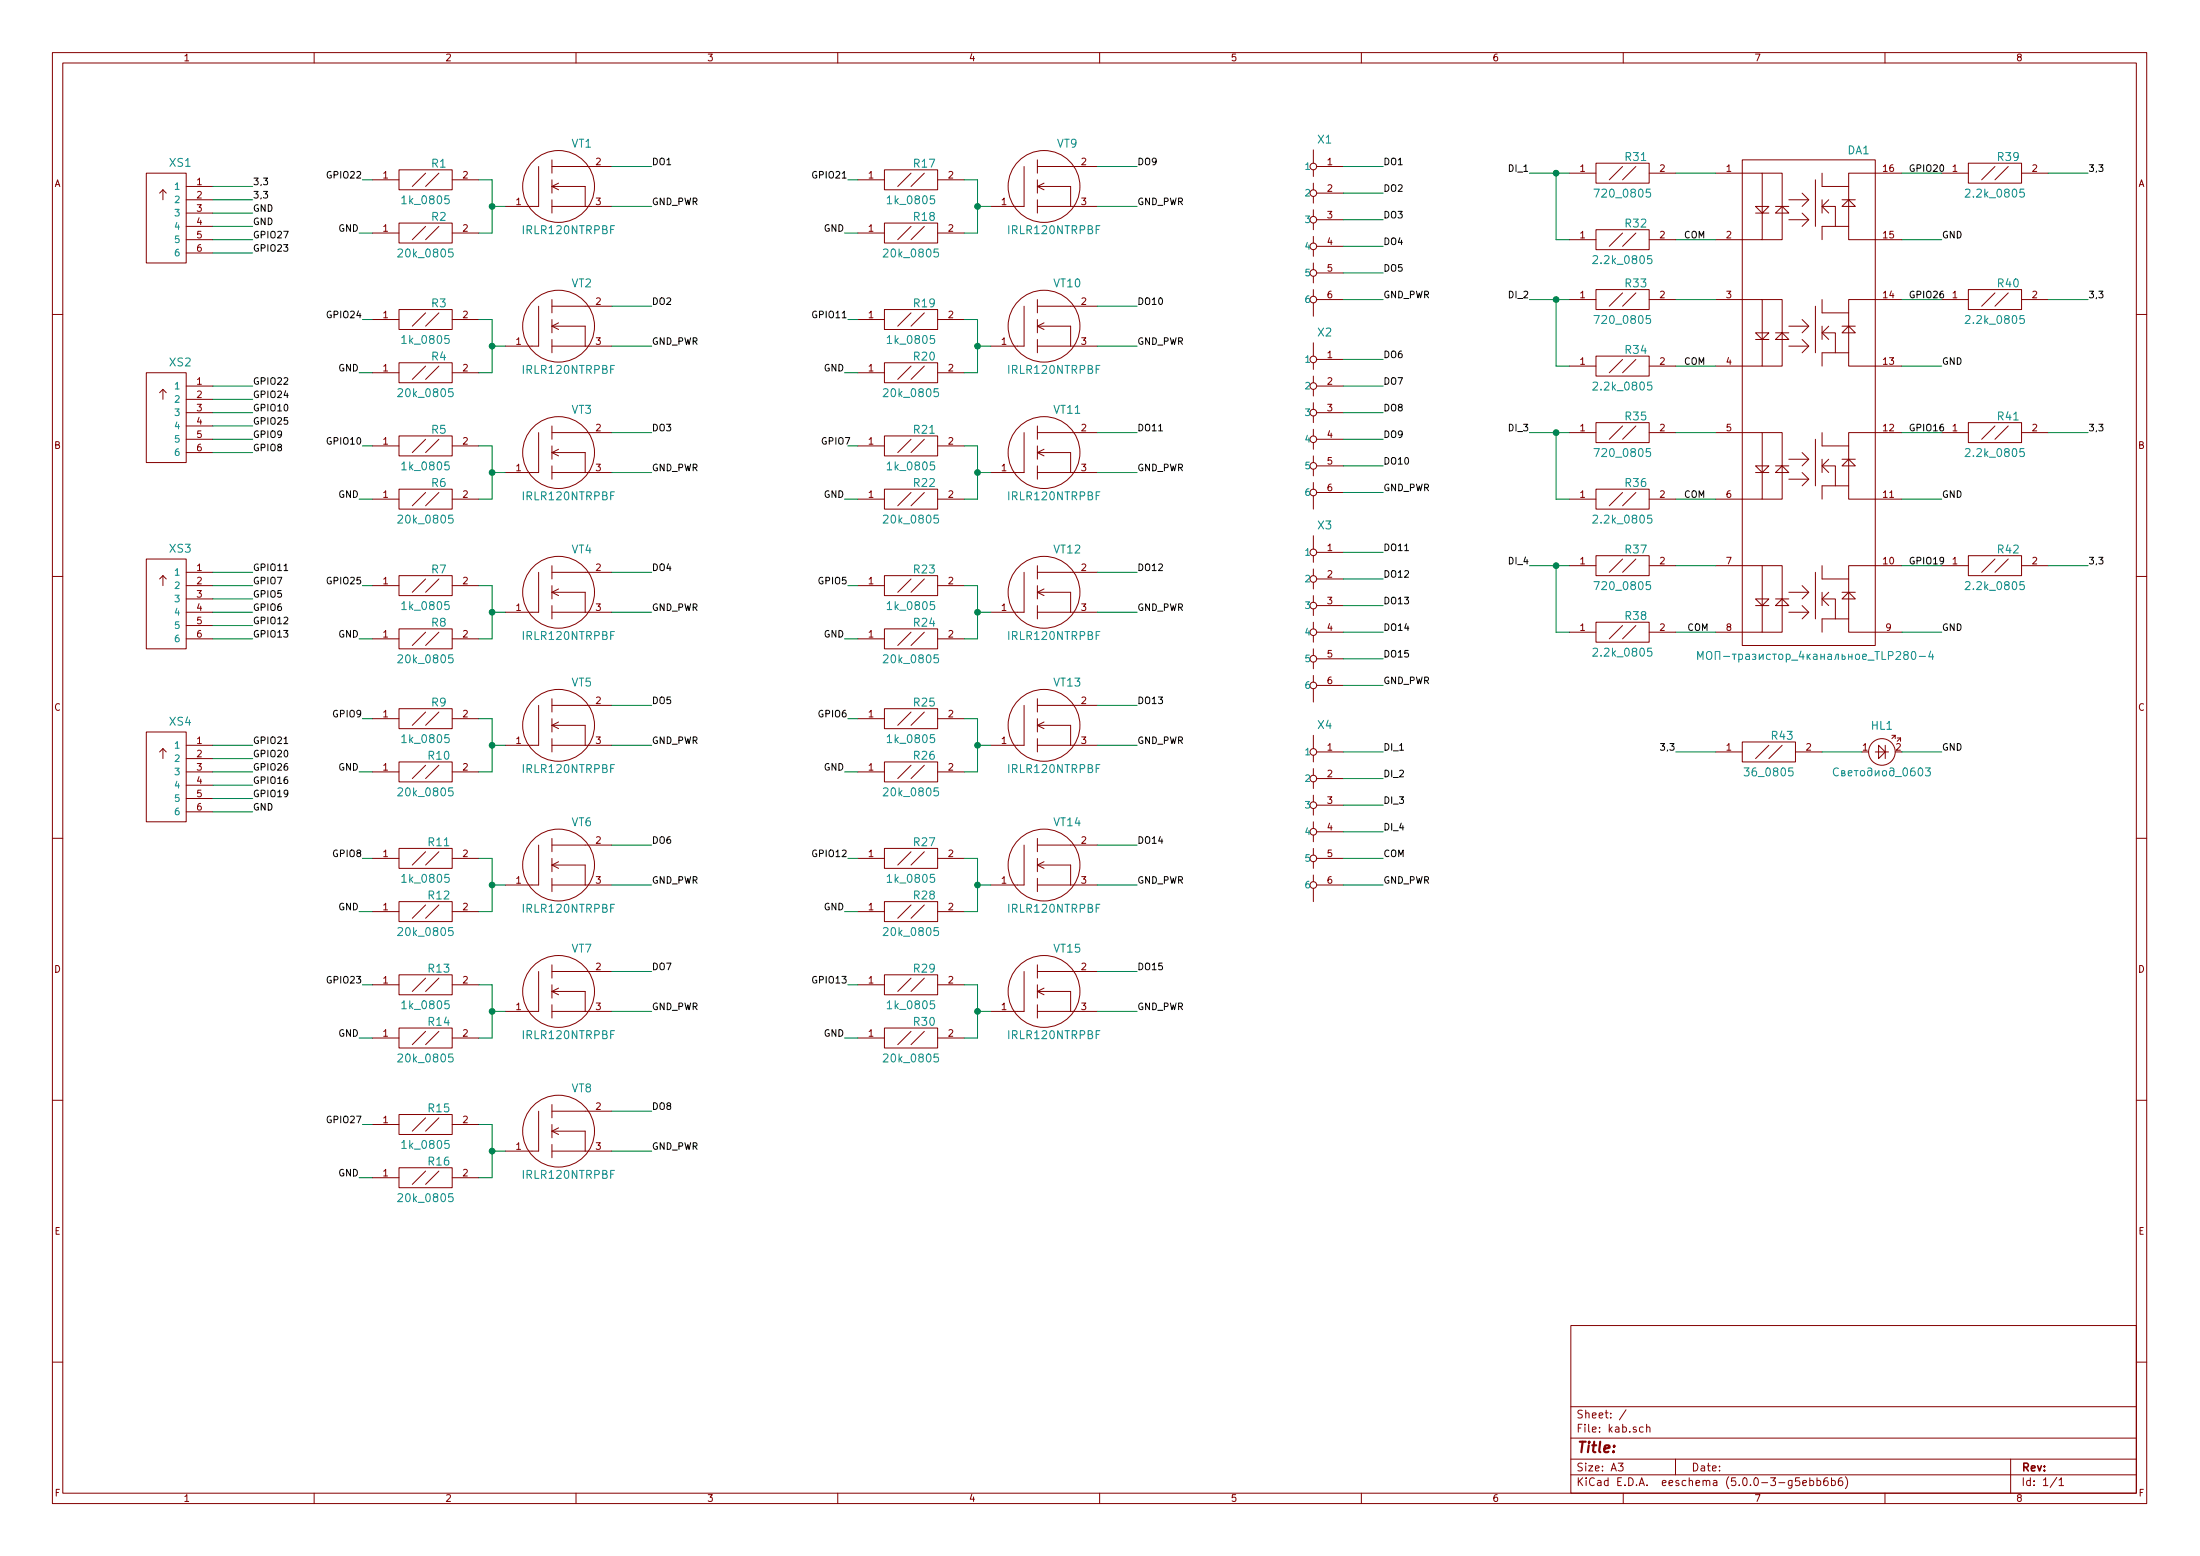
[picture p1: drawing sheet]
<svg xmlns="http://www.w3.org/2000/svg" width="420mm" height="297mm" viewBox="0 0 420 297" stroke-linecap="round" stroke-linejoin="round" font-family="sans-serif">
<g fill="none" stroke="#840000" stroke-width=".19">
<path d="M10 10h400v277h-400zM12 12h396v273.1h-396zM60 10v2M110 10v2M160 10v2M210 10v2M260 10v2M310 10v2M360 10v2M27.9 33.1h7.7v17.1h-7.7zM31.1 36.2l-.6 .7M31.1 36.2v1.9"/>
<path d="M31.1 36.2l.6 .7M35.6 35.6h5M35.6 38.1h5M71.1 34.3h5.1M76.2 32.4h10.2v3.8h-10.2zM81.3 33.1l-2.6 2.5M83.8 33.1l-2.5 2.5M86.4 34.3h5M102.9 31.8v7.6h-6.4M105.4 35.6h6.4v3.8M105.4 39.4h11.4M105.4 30.5v2.6"/>
<path d="M105.4 34.3v2.6M105.4 38.1v2.6M105.4 35.6l1.3 .6M105.4 31.8h11.4M106.7 35l-1.3 .6M163.8 34.3h5.1M168.9 32.4h10.2v3.8h-10.2zM174 33.1l-2.6 2.5M176.5 33.1l-2.5 2.5M179.1 34.3h5M195.6 31.8v7.6h-6.4M198.1 35.6h6.4v3.8"/>
<path d="M198.1 39.4h11.4M198.1 31.8h11.4M198.1 30.5v2.6M198.1 34.3v2.6M198.1 38.1v2.6M198.1 35.6l1.3 .6M199.4 35l-1.3 .6M250.8 28.6v2.6M250.8 32.4v1.3M250.8 35v1.2M250.8 37.5v1.3M251.5 31.8h5"/>
<path d="M251.5 36.9h5M299.7 33.1h5.1M304.8 31.2h10.2v3.8h-10.2zM309.9 31.8l-2.6 2.5M312.4 31.8l-2.5 2.5M315 33.1h5M327.7 33.1h8.8v12.7h-8.8M332.7 30.5h25.4v92.7h-25.4zM336.5 33.1h3.9v12.7h-3.9M339.1 39.4h1.3l-1.3 1.3h2.5l-1.2-1.3h1.2M341.6 38.1h3.8M344.2 36.9l1.2 1.2-1.2 1.3"/>
<path d="M346.7 34.3v8.9M348 39.4h2.5v3.8M348 33.1v2.5h5.1M348 38.1v2.6M349.2 38.1l-1.2 1.3 1.2 1.3M351.8 38.1h1.3l-1.3 1.3h2.5l-1.2-1.3h1.2M353.1 35.6v7.6M363.2 33.1h-10.1v2.5M370.8 33.1h5.1M375.9 31.2h10.2v3.8h-10.2zM381 31.8l-2.5 2.5M383.5 31.8l-2.5 2.5"/>
<path d="M386.1 33.1h5.1M35.6 40.7h5M35.6 43.2h5M35.6 45.8h5M35.6 48.3h5M71.1 44.5h5.1M76.2 42.6h10.2v3.8h-10.2zM76.2 59.1h10.2v3.8h-10.2zM81.3 59.7l-2.6 2.6M81.3 43.2l-2.6 2.6M83.8 43.2l-2.5 2.6M83.8 59.7l-2.5 2.6"/>
<path d="M86.4 44.5h5M102.9 58.5v7.6h-6.4M105.4 57.2v2.5M105.4 58.5h11.4M163.8 44.5h5.1M168.9 42.6h10.2v3.8h-10.2zM168.9 59.1h10.2v3.8h-10.2zM174 43.2l-2.6 2.6M174 59.7l-2.6 2.6M176.5 43.2l-2.5 2.6M176.5 59.7l-2.5 2.6M179.1 44.5h5"/>
<path d="M195.6 58.5v7.6h-6.4M198.1 58.5h11.4M198.1 57.2v2.5M250.8 40v1.3M250.8 42.6v1.3M250.8 45.1v1.3M250.8 47.7v1.2M250.8 50.2v1.3M250.8 52.7v1.3M250.8 55.3v1.3M250.8 57.8v2.6M251.5 41.9h5"/>
<path d="M251.5 57.2h5M251.5 47h5M251.5 52.1h5M299.7 45.8h5.1M299.7 57.2h5.1M304.8 55.3h10.2v3.8h-10.2zM304.8 43.9h10.2v3.8h-10.2zM309.9 55.9l-2.6 2.6M309.9 44.5l-2.6 2.5M312.4 55.9l-2.5 2.6M312.4 44.5l-2.5 2.5M315 45.8h5"/>
<path d="M315 57.2h5M327.7 57.2h8.8v12.7h-8.8M335.3 40.7h1.2l-1.2-1.3h2.5l-1.3 1.3h1.3M336.5 57.2h3.9v12.7h-3.9M341.6 41.9h3.8M344.2 40.7l1.2 1.2-1.2 1.3M346.7 58.5v8.8M348 57.2v2.5h5.1M353.1 43.2v2.6h10.1M353.1 43.2h-5.1v2.6M353.1 59.7v7.6M363.2 57.2h-10.1v2.5"/>
<path d="M370.8 57.2h5.1M375.9 55.3h10.2v3.8h-10.2zM381 55.9l-2.5 2.6M383.5 55.9l-2.5 2.6M386.1 57.2h5.1M10 60h2M27.9 71.2h7.7v17.1h-7.7zM31.1 74.3v1.9M31.1 74.3l-.6 .7M31.1 74.3l.6 .7M35.6 73.7h5M35.6 76.2h5"/>
<path d="M35.6 78.8h5M71.1 71.2h5.1M71.1 61h5.1M76.2 69.3h10.2v3.8h-10.2zM81.3 69.9l-2.6 2.5M83.8 69.9l-2.5 2.5M86.4 71.2h5M86.4 61h5M105.4 61v2.5M105.4 64.8v2.5M105.4 62.3h6.4v3.8M105.4 66.1h11.4"/>
<path d="M105.4 62.3l1.3 .6M106.7 61.6l-1.3 .7M163.8 71.2h5.1M163.8 61h5.1M168.9 69.3h10.2v3.8h-10.2zM174 69.9l-2.6 2.5M176.5 69.9l-2.5 2.5M179.1 71.2h5M179.1 61h5M198.1 66.1h11.4M198.1 62.3h6.4v3.8M198.1 61v2.5"/>
<path d="M198.1 64.8v2.5M198.1 62.3l1.3 .6M199.4 61.6l-1.3 .7M250.8 65.4v2.6M250.8 69.3v1.2M250.8 71.8v1.3M250.8 74.3v1.3M250.8 76.9v1.2M250.8 79.4v1.3M251.5 73.7h5M251.5 78.8h5M251.5 68.6h5"/>
<path d="M299.7 69.9h5.1M304.8 68h10.2v3.8h-10.2zM309.9 68.6l-2.6 2.6M312.4 68.6l-2.5 2.6M315 69.9h5M335.3 64.8h1.2l-1.2-1.3h2.5l-1.3 1.3h1.3M339.1 63.5h1.3l-1.3 1.3h2.5l-1.2-1.3h1.2M341.6 66.1h3.8M341.6 62.3h3.8M344.2 64.8l1.2 1.3-1.2 1.2M344.2 61l1.2 1.3-1.2 1.2M348 63.5h2.5v3.8"/>
<path d="M348 62.3v2.5M349.2 62.3l-1.2 1.2 1.2 1.3M351.8 62.3h1.3l-1.3 1.2h2.5l-1.2-1.2h1.2M353.1 67.3v2.6h10.1M353.1 67.3h-5.1v2.6M408 60h2M35.6 81.3h5M35.6 83.9h5M35.6 86.4h5M71.1 95.3h5.1M71.1 85.1h5.1M76.2 93.4h10.2v3.8h-10.2z"/>
<path d="M76.2 83.2h10.2v3.8h-10.2zM81.3 94l-2.6 2.6M81.3 83.9l-2.6 2.5M83.8 94l-2.5 2.6M83.8 83.9l-2.5 2.5M86.4 95.3h5M86.4 85.1h5M102.9 82.6v7.6h-6.4M105.4 86.4h6.4v3.8M105.4 81.3v2.6M105.4 85.1v2.6M105.4 88.9v2.6"/>
<path d="M105.4 90.2h11.4M105.4 86.4l1.3 .6M105.4 82.6h11.4M106.7 85.8l-1.3 .6M163.8 95.3h5.1M163.8 85.1h5.1M168.9 93.4h10.2v3.8h-10.2zM168.9 83.2h10.2v3.8h-10.2zM174 94l-2.6 2.6M174 83.9l-2.6 2.5M176.5 94l-2.5 2.6M176.5 83.9l-2.5 2.5"/>
<path d="M179.1 95.3h5M179.1 85.1h5M195.6 82.6v7.6h-6.4M198.1 86.4h6.4v3.8M198.1 90.2h11.4M198.1 82.6h11.4M198.1 81.3v2.6M198.1 85.1v2.6M198.1 88.9v2.6M198.1 86.4l1.3 .6M199.4 85.8l-1.3 .6M250.8 82v1.2"/>
<path d="M250.8 84.5v1.3M250.8 87v1.3M250.8 89.6v1.2M250.8 92.1v1.3M250.8 94.7v2.5M251.5 83.9h5M251.5 88.9h5M251.5 94h5M299.7 82.6h5.1M299.7 95.3h5.1M304.8 80.7h10.2v3.8h-10.2zM304.8 93.4h10.2v3.8h-10.2z"/>
<path d="M309.9 81.3l-2.6 2.6M309.9 94l-2.6 2.6M312.4 81.3l-2.5 2.6M312.4 94l-2.5 2.6M315 82.6h5M315 95.3h5M327.7 82.6h8.8v12.7h-8.8M335.3 90.2h1.2l-1.2-1.3h2.5l-1.3 1.3h1.3M336.5 82.6h3.9v12.7h-3.9M339.1 88.9h1.3l-1.3 1.3h2.5l-1.2-1.3h1.2M341.6 91.5h3.8M341.6 87.7h3.8"/>
<path d="M344.2 90.2l1.2 1.3-1.2 1.2M344.2 86.4l1.2 1.3-1.2 1.2M346.7 83.9v8.8M348 88.9h2.5v3.8M348 82.6v2.5h5.1M348 87.7v2.5M349.2 87.7l-1.2 1.2 1.2 1.3M351.8 87.7h1.3l-1.3 1.2h2.5l-1.2-1.2h1.2M353.1 92.7v2.6h10.1M353.1 92.7h-5.1v2.6M353.1 85.1v7.6M363.2 82.6h-10.1v2.5"/>
<path d="M370.8 82.6h5.1M375.9 80.7h10.2v3.8h-10.2zM381 81.3l-2.5 2.6M383.5 81.3l-2.5 2.6M386.1 82.6h5.1M10 110h2M27.9 106.7h7.7v17.2h-7.7zM31.1 109.9v1.9M31.1 109.9l-.6 .6M31.1 109.9l.6 .6M35.6 109.3h5M35.6 111.8h5"/>
<path d="M35.6 114.3h5M35.6 116.9h5M35.6 119.4h5M71.1 111.8h5.1M76.2 109.9h10.2v3.8h-10.2zM81.3 110.5l-2.6 2.6M83.8 110.5l-2.5 2.6M86.4 111.8h5M102.9 109.3v7.6h-6.4M105.4 109.3h11.4M105.4 116.9h11.4M105.4 108v2.5"/>
<path d="M105.4 111.8v2.5M105.4 115.6v2.5M105.4 113.1h6.4v3.8M105.4 113.1l1.3 .6M106.7 112.4l-1.3 .7M163.8 111.8h5.1M168.9 109.9h10.2v3.8h-10.2zM174 110.5l-2.6 2.6M176.5 110.5l-2.5 2.6M179.1 111.8h5M195.6 109.3v7.6h-6.4M198.1 109.3h11.4"/>
<path d="M198.1 116.9h11.4M198.1 113.1h6.4v3.8M198.1 108v2.5M198.1 111.8v2.5M198.1 115.6v2.5M198.1 113.1l1.3 .6M199.4 112.4l-1.3 .7M250.8 102.3v2.5M250.8 106.1v1.3M250.8 108.6v1.3M250.8 111.2v1.2M250.8 113.7v1.3"/>
<path d="M250.8 116.2v1.3M250.8 118.8v1.3M251.5 115.6h5M251.5 110.5h5M251.5 105.4h5M299.7 108h5.1M304.8 106.1h10.2v3.8h-10.2zM304.8 118.8h10.2v3.8h-10.2zM309.9 106.7l-2.6 2.6M309.9 119.4l-2.6 2.6M312.4 106.7l-2.5 2.6M312.4 119.4l-2.5 2.6"/>
<path d="M315 108h5M327.7 108h8.8v12.7h-8.8M335.3 115.6h1.2l-1.2-1.3h2.5l-1.3 1.3h1.3M336.5 108h3.9v12.7h-3.9M339.1 114.3h1.3l-1.3 1.3h2.5l-1.2-1.3h1.2M341.6 116.9h3.8M341.6 113.1h3.8M344.2 115.6l1.2 1.3-1.2 1.2M344.2 111.8l1.2 1.3-1.2 1.2M346.7 109.3v8.8M348 114.3h2.5v3.8M348 108v2.5h5.1"/>
<path d="M348 113.1v2.5M349.2 113.1l-1.2 1.2 1.2 1.3M351.8 113.1h1.3l-1.3 1.2h2.5l-1.2-1.2h1.2M353.1 118.1v2.6h10.1M353.1 118.1h-5.1v2.6M353.1 110.5v7.6M363.2 108h-10.1v2.5M370.8 108h5.1M375.9 106.1h10.2v3.8h-10.2zM381 106.7l-2.5 2.6M383.5 106.7l-2.5 2.6M386.1 108h5.1"/>
<path d="M408 110h2M27.9 139.7h7.7v17.2h-7.7zM35.6 122h5M71.1 122h5.1M71.1 137.2h5.1M76.2 120.1h10.2v3.8h-10.2zM76.2 135.3h10.2v3.8h-10.2zM81.3 120.7l-2.6 2.5M81.3 135.9l-2.6 2.6M83.8 120.7l-2.5 2.5M83.8 135.9l-2.5 2.6M86.4 122h5"/>
<path d="M86.4 137.2h5M102.9 134.7v7.6h-6.4M105.4 133.4v2.5M105.4 137.2v2.5M105.4 138.5h6.4v3.8M105.4 138.5l1.3 .6M105.4 134.7h11.4M106.7 137.8l-1.3 .7M163.8 122h5.1M163.8 137.2h5.1M168.9 120.1h10.2v3.8h-10.2zM168.9 135.3h10.2v3.8h-10.2z"/>
<path d="M174 120.7l-2.6 2.5M174 135.9l-2.6 2.6M176.5 120.7l-2.5 2.5M176.5 135.9l-2.5 2.6M179.1 122h5M179.1 137.2h5M195.6 134.7v7.6h-6.4M198.1 138.5h6.4v3.8M198.1 134.7h11.4M198.1 133.4v2.5M198.1 137.2v2.5M198.1 138.5l1.3 .6"/>
<path d="M199.4 137.8l-1.3 .7M250.8 121.3v1.3M250.8 123.9v1.2M250.8 126.4v1.3M250.8 128.9v1.3M250.8 131.5v2.5M251.5 120.7h5M251.5 125.8h5M251.5 130.8h5M299.7 120.7h5.1M315 120.7h5M31.1 142.9v1.9"/>
<path d="M31.1 142.9l-.6 .6M31.1 142.9l.6 .6M35.6 142.3h5M35.6 144.8h5M35.6 147.4h5M35.6 149.9h5M35.6 152.4h5M35.6 155h5M71.1 147.4h5.1M76.2 145.5h10.2v3.8h-10.2zM81.3 146.1l-2.6 2.5M83.8 146.1l-2.5 2.5"/>
<path d="M86.4 147.4h5M105.4 142.3h11.4M105.4 141v2.5M163.8 147.4h5.1M168.9 145.5h10.2v3.8h-10.2zM174 146.1l-2.6 2.5M176.5 146.1l-2.5 2.5M179.1 147.4h5M198.1 142.3h11.4M198.1 141v2.5M250.8 140.4v2.5M250.8 144.2v1.3"/>
<path d="M250.8 146.7v1.3M250.8 149.3v1.2M250.8 151.8v1.3M250.8 154.3v1.3M250.8 156.9v1.3M250.8 159.4v1.3M251.5 143.5h5M251.5 148.6h5M251.5 153.7h5M251.5 158.8h5M327.7 143.5h5M332.7 141.6h10.2v3.9h-10.2z"/>
<path d="M337.8 142.3l-2.5 2.5M340.4 142.3l-2.6 2.5M342.9 143.5h5.1M358.1 143.5h2.6M358.8 142.3l1.2 1.2-1.2 1.3zM360 142.3v2.5M361.3 141l.6-.6v.6M361.3 140.4h.6M362.3 140.9h.7M363 140.9l-.7 .6M363 140.9v.6M10 160h2"/>
<path d="M71.1 174h5.1M71.1 163.9h5.1M76.2 172.1h10.2v3.8h-10.2zM76.2 162h10.2v3.8h-10.2zM81.3 172.8l-2.6 2.5M81.3 162.6l-2.6 2.5M83.8 172.8l-2.5 2.5M83.8 162.6l-2.5 2.5M86.4 174h5M86.4 163.9h5M102.9 161.3v7.6h-6.4M105.4 160.1v2.5"/>
<path d="M105.4 163.9v2.5M105.4 167.7v2.5M105.4 165.1h6.4v3.8M105.4 168.9h11.4M105.4 165.1l1.3 .7M105.4 161.3h11.4M106.7 164.5l-1.3 .6M163.8 174h5.1M163.8 163.9h5.1M168.9 172.1h10.2v3.8h-10.2zM168.9 162h10.2v3.8h-10.2zM174 172.8l-2.6 2.5"/>
<path d="M174 162.6l-2.6 2.5M176.5 172.8l-2.5 2.5M176.5 162.6l-2.5 2.5M179.1 174h5M179.1 163.9h5M195.6 161.3v7.6h-6.4M198.1 168.9h11.4M198.1 165.1h6.4v3.8M198.1 161.3h11.4M198.1 160.1v2.5M198.1 163.9v2.5M198.1 167.7v2.5"/>
<path d="M198.1 165.1l1.3 .7M199.4 164.5l-1.3 .6M250.8 162v1.2M250.8 164.5v1.3M250.8 167v1.3M250.8 169.6v2.5M251.5 168.9h5M251.5 163.9h5M408 160h2M71.1 198.2h5.1M71.1 188h5.1M76.2 196.3h10.2v3.8h-10.2z"/>
<path d="M76.2 186.1h10.2v3.8h-10.2zM81.3 196.9l-2.6 2.5M81.3 186.7l-2.6 2.6M83.8 196.9l-2.5 2.5M83.8 186.7l-2.5 2.6M86.4 198.2h5M86.4 188h5M102.9 185.5v7.6h-6.4M105.4 184.2v2.5M105.4 188v2.5M105.4 191.8v2.5M105.4 189.3h6.4v3.8"/>
<path d="M105.4 193.1h11.4M105.4 189.3l1.3 .6M105.4 185.5h11.4M106.7 188.6l-1.3 .7M163.8 198.2h5.1M163.8 188h5.1M168.9 196.3h10.2v3.8h-10.2zM168.9 186.1h10.2v3.8h-10.2zM174 196.9l-2.6 2.5M174 186.7l-2.6 2.6M176.5 196.9l-2.5 2.5M176.5 186.7l-2.5 2.6"/>
<path d="M179.1 198.2h5M179.1 188h5M195.6 185.5v7.6h-6.4M198.1 193.1h11.4M198.1 189.3h6.4v3.8M198.1 185.5h11.4M198.1 184.2v2.5M198.1 188v2.5M198.1 191.8v2.5M198.1 189.3l1.3 .6M199.4 188.6l-1.3 .7M10 210h2"/>
<path d="M71.1 214.7h5.1M76.2 212.8h10.2v3.8h-10.2zM81.3 213.4l-2.6 2.5M83.8 213.4l-2.5 2.5M86.4 214.7h5M102.9 212.1v7.6h-6.4M105.4 210.9v2.5M105.4 214.7v2.5M105.4 218.5v2.5M105.4 215.9h6.4v3.8M105.4 219.7h11.4M105.4 215.9l1.3 .7"/>
<path d="M105.4 212.1h11.4M106.7 215.3l-1.3 .6M408 210h2M71.1 224.8h5.1M76.2 222.9h10.2v3.8h-10.2zM81.3 223.6l-2.6 2.5M83.8 223.6l-2.5 2.5M86.4 224.8h5M300 253h108v32.1h-108zM10 260h2M300 278.5h108M300 274.5h108"/>
<path d="M300 268.5h108M309 279.3h1l-.5 .6 .4 .1v.7l-.2 .1-.7-.1M310.5 269.1l-1.2 2M313.8 272.5l-.4-.1-.3 .3 .1 .6 .2 .1 .4-.1M314.5 272.5l.2-.1 .3 .1 .1 .9M314.5 271.9v1.5M320 278.5v3M384 278.5v6.6M408 260h2M60 285.1v1.9M110 285.1v1.9M160 285.1v1.9"/>
<path d="M210 285.1v1.9M260 285.1v1.9M300 281.5h108M310 285.1v1.9M343.7 282.1h-.7l-.1 .7 .2-.1h.5l.1 .3v.5l-.3 .1-.5-.1M344.3 283.1l.7-.1-.1-.3-.4-.1-.2 .2 .1 .7h.5M345.6 282.7l.5-.1 .3 .3-.1 .6-.2 .1-.5-.1M345.6 282.1v1.5M347 282.7l.4-.1 .3 .3-.1 .6-.2 .1-.4-.1M347 282.1v1.5M349 282.1l-.4 .1a.96 .96 0 0 0 0 1.4l.5-.1v-.5l-.2-.3h-.5l-.1 .3M349.8 282.7l.4-.1 .3 .3-.1 .6-.2 .1-.4-.1"/>
<path d="M349.8 282.1v1.5M351.8 282.1a.59 .59 0 0 0-.7 .6l.1 .8 .2 .1 .5-.1v-.5l-.1-.3h-.4l-.3 .3M352.4 281.9a1.71 1.71 0 0 1 0 2.3M360 285.1v1.9M392.8 282l-1.3 2M393.2 282.5l.5-.4v1.5M393.2 283.6h.9"/>
<circle cx="106.7" cy="35.6" r="6.9"/>
<circle cx="199.4" cy="35.6" r="6.9"/>
<circle cx="250.8" cy="31.8" r=".63"/>
<circle cx="250.8" cy="36.9" r=".63"/>
<circle cx="250.8" cy="57.2" r=".63"/>
<circle cx="250.8" cy="47" r=".63"/>
<circle cx="250.8" cy="52.1" r=".63"/>
<circle cx="250.8" cy="41.9" r=".63"/>
<circle cx="106.7" cy="62.3" r="6.9"/>
<circle cx="199.4" cy="62.3" r="6.9"/>
<circle cx="250.8" cy="68.6" r=".63"/>
<circle cx="250.8" cy="78.8" r=".63"/>
<circle cx="250.8" cy="73.7" r=".63"/>
<circle cx="106.7" cy="86.4" r="6.9"/>
<circle cx="199.4" cy="86.4" r="6.9"/>
<circle cx="250.8" cy="88.9" r=".63"/>
<circle cx="250.8" cy="83.9" r=".63"/>
<circle cx="250.8" cy="94" r=".63"/>
<circle cx="106.7" cy="113.1" r="6.9"/>
<circle cx="199.4" cy="113.1" r="6.9"/>
<circle cx="250.8" cy="110.5" r=".63"/>
<circle cx="250.8" cy="115.6" r=".63"/>
<circle cx="250.8" cy="105.4" r=".63"/>
<circle cx="106.7" cy="138.5" r="6.9"/>
<circle cx="199.4" cy="138.5" r="6.9"/>
<circle cx="250.8" cy="130.8" r=".63"/>
<circle cx="250.8" cy="120.7" r=".63"/>
<circle cx="250.8" cy="125.8" r=".63"/>
<circle cx="250.8" cy="148.6" r=".63"/>
<circle cx="250.8" cy="158.8" r=".63"/>
<circle cx="250.8" cy="153.7" r=".63"/>
<circle cx="250.8" cy="143.5" r=".63"/>
<circle cx="359.4" cy="143.5" r="2.54"/>
<circle cx="106.7" cy="165.1" r="6.9"/>
<circle cx="199.4" cy="165.1" r="6.9"/>
<circle cx="250.8" cy="163.9" r=".63"/>
<circle cx="250.8" cy="168.9" r=".63"/>
<circle cx="106.7" cy="189.3" r="6.9"/>
<circle cx="199.4" cy="189.3" r="6.9"/>
<circle cx="106.7" cy="215.9" r="6.9"/>
</g>
<g fill="none" stroke="#008400" stroke-width=".19">
<path d="M40.6 35.6h7.7M40.6 38.1h7.7M69.2 34.3h1.9M91.4 34.3h2.6v10.2h-2.6M94 39.4h2.5M116.8 39.4h7.7M116.8 31.8h7.7M161.9 34.3h1.9M184.1 34.3h2.6v10.2h-2.6M186.7 39.4h2.5M209.5 39.4h7.7M209.5 31.8h7.7"/>
<path d="M256.5 31.8h7.7M256.5 36.9h7.7M292.1 33.1h7.6M297.2 33.1v12.7h2.5M320 33.1h7.7M363.2 33.1h7.6M391.2 33.1h7.6M40.6 40.7h7.7M40.6 43.2h7.7M40.6 45.8h7.7M40.6 48.3h7.7M68.6 44.5h2.5"/>
<path d="M116.8 58.5h7.7M161.3 44.5h2.5M209.5 58.5h7.7M256.5 57.2h7.7M256.5 41.9h7.7M256.5 47h7.7M256.5 52.1h7.7M292.1 57.2h7.6M297.2 57.2v12.7h2.5M320 45.8h7.7M320 57.2h7.7M363.2 45.8h7.6"/>
<path d="M363.2 57.2h7.6M391.2 57.2h7.6M40.6 73.7h7.7M40.6 76.2h7.7M40.6 78.8h7.7M68.6 71.2h2.5M69.2 61h1.9M91.4 61h2.6v10.2h-2.6M94 66.1h2.5M116.8 66.1h7.7M161.3 71.2h2.5M161.9 61h1.9"/>
<path d="M184.1 61h2.6v10.2h-2.6M186.7 66.1h2.5M209.5 66.1h7.7M256.5 73.7h7.7M256.5 78.8h7.7M256.5 68.6h7.7M320 69.9h7.7M363.2 69.9h7.6M40.6 81.3h7.7M40.6 83.9h7.7M40.6 86.4h7.7M68.6 95.3h2.5"/>
<path d="M69.2 85.1h1.9M91.4 85.1h2.6v10.2h-2.6M94 90.2h2.5M116.8 90.2h7.7M116.8 82.6h7.7M161.3 95.3h2.5M161.9 85.1h1.9M184.1 85.1h2.6v10.2h-2.6M186.7 90.2h2.5M209.5 90.2h7.7M209.5 82.6h7.7M256.5 83.9h7.7"/>
<path d="M256.5 94h7.7M256.5 88.9h7.7M292.1 82.6h7.6M297.2 82.6v12.7h2.5M320 95.3h7.7M320 82.6h7.7M363.2 95.3h7.6M363.2 82.6h7.6M391.2 82.6h7.6M40.6 109.3h7.7M40.6 111.8h7.7M40.6 114.3h7.7"/>
<path d="M40.6 116.9h7.7M40.6 119.4h7.7M69.2 111.8h1.9M91.4 111.8h2.6v10.2h-2.6M94 116.9h2.5M116.8 109.3h7.7M116.8 116.9h7.7M161.9 111.8h1.9M184.1 111.8h2.6v10.2h-2.6M186.7 116.9h2.5M209.5 109.3h7.7M209.5 116.9h7.7"/>
<path d="M256.5 105.4h7.7M256.5 110.5h7.7M256.5 115.6h7.7M292.1 108h7.6M297.2 108v12.7h2.5M320 108h7.7M363.2 108h7.6M391.2 108h7.6M40.6 122h7.7M68.6 122h2.5M69.2 137.2h1.9M91.4 137.2h2.6v10.2h-2.6"/>
<path d="M116.8 134.7h7.7M161.3 122h2.5M161.9 137.2h1.9M184.1 137.2h2.6v10.2h-2.6M209.5 134.7h7.7M256.5 130.8h7.7M256.5 120.7h7.7M256.5 125.8h7.7M320 120.7h7.7M363.2 120.7h7.6M40.6 142.3h7.7M40.6 144.8h7.7"/>
<path d="M40.6 147.4h7.7M40.6 149.9h7.7M40.6 152.4h7.7M40.6 155h7.7M68.6 147.4h2.5M94 142.3h2.5M116.8 142.3h7.7M161.3 147.4h2.5M186.7 142.3h2.5M209.5 142.3h7.7M256.5 143.5h7.7M256.5 148.6h7.7"/>
<path d="M256.5 153.7h7.7M256.5 158.8h7.7M320 143.5h7.7M348 143.5h7.6M363.2 143.5h7.6M68.6 174h2.5M69.2 163.9h1.9M91.4 163.9h2.6v10.1h-2.6M94 168.9h2.5M116.8 168.9h7.7M116.8 161.3h7.7M161.3 174h2.5"/>
<path d="M161.9 163.9h1.9M184.1 163.9h2.6v10.1h-2.6M186.7 168.9h2.5M209.5 168.9h7.7M209.5 161.3h7.7M256.5 168.9h7.7M256.5 163.9h7.7M68.6 198.2h2.5M69.2 188h1.9M91.4 188h2.6v10.2h-2.6M94 193.1h2.5M116.8 193.1h7.7"/>
<path d="M116.8 185.5h7.7M161.3 198.2h2.5M161.9 188h1.9M184.1 188h2.6v10.2h-2.6M186.7 193.1h2.5M209.5 193.1h7.7M209.5 185.5h7.7M69.2 214.7h1.9M91.4 214.7h2.6v10.1h-2.6M94 219.7h2.5M116.8 219.7h7.7M116.8 212.1h7.7"/>
<path d="M68.6 224.8h2.5"/>
</g>
<path d="M54.3 108.9h.7M54.3 141.9h.7" fill="none" stroke="#000" stroke-width=".19"/>
<g fill="none" stroke="#008484" stroke-width=".19">
<path d="M304.4 36.1h1l-.6 1.5M375.4 36.2l.5-.1 .3 .1v.3l-.9 1.1h.9M386.5 36.1h-.7l-.1 .7 .3-.1h.5l.1 .3-.1 .5-.2 .1h-.3l-.3-.1M86.5 47.5h-.8l-.1 .7 .3-.1 .5 .1 .1 .2v.5l-.3 .2-.6-.2M179.2 47.5h-.8v.7l.2-.1 .5 .1 .1 .2v.5l-.3 .2-.5-.2M304.2 48.9l.6-.1 .3 .1v.3l-.9 1.1h.9M315.4 48.8h-.7l-.1 .7 .2-.1h.5l.2 .3-.1 .5-.2 .1h-.4l-.2-.1M86.5 74.2h-.8l-.1 .7 .3-.1h.5l.1 .3v.5l-.3 .1-.6-.1M179.2 74.2h-.8v.7l.2-.1h.5l.1 .3v.5l-.3 .1-.5-.1M304.2 73.1l.6-.2 .3 .2v.3l-.9 1.1h.9M304.4 60.2h1l-.6 1.6M315.4 72.9h-.7l-.1 .7 .2-.1 .5 .1 .2 .2-.1 .5-.2 .2h-.4l-.2-.2"/>
<path d="M375.4 60.4l.5-.2 .3 .2v.3l-.9 1.1h.9M386.5 60.2h-.7l-.1 .7 .3-.1 .5 .1 .1 .2-.1 .5-.2 .2h-.3l-.3-.2M86.5 98.3h-.8l-.1 .7 .3-.1 .5 .1 .1 .2v.5l-.3 .2-.6-.2M179.2 98.3h-.8v.7l.2-.1 .5 .1 .1 .2v.5l-.3 .2-.5-.2M304.2 98.5l.6-.2 .3 .2v.3l-.9 1.1h.9M304.4 85.6h1l-.6 1.6M315.4 98.3h-.7l-.1 .7 .2-.1 .5 .1 .2 .2-.1 .5-.2 .2h-.4l-.2-.2M375.4 85.8l.5-.2 .3 .2v.3l-.9 1.1h.9M386.5 85.6h-.7l-.1 .7 .3-.1 .5 .1 .1 .2-.1 .5-.2 .2h-.3l-.3-.2M304.4 111h1l-.6 1.6M375.4 111.2l.5-.2 .3 .2v.3l-.9 1.1h.9M386.5 111h-.7l-.1 .7 .3-.1 .5 .1 .1 .2-.1 .5-.2 .2h-.3l-.3-.2"/>
<path d="M86.5 125h-.8l-.1 .7 .3-.1h.5l.1 .3v.5l-.3 .1-.6-.1M179.2 125h-.8v.7l.2-.1h.5l.1 .3v.5l-.3 .1-.5-.1M304.2 123.9l.6-.2 .3 .2v.3l-.9 1.1h.9M315.4 123.7h-.7l-.1 .7 .2-.1 .5 .1 .2 .2-.1 .5-.2 .2h-.4l-.2-.2M324.2 125.9v-1.5l.5 1.1 .5-1.1v1.5M326 124.6l.3-.2a.53 .53 0 0 1 .6 .5v.5a.51 .51 0 0 1-.8 .4 1.14 1.14 0 0 1-.1-1.2zM327.6 125.9v-1.5h.8v1.5M329.2 125.3h1.1M330.8 124.9h.8M331.2 124.9v1M332.1 125l.4-.1 .3 .3-.1 .6h-.6M332.1 124.9v1.5"/>
<path d="M333.5 125h.5l.1 .9M334.1 125.2l-.5 .1a.3 .3 0 0 0-.2 .3 .3 .3 0 0 0 .2 .3l.5-.1M334.7 125l.4-.1 .2 .2-.2 .3 .2 .2v.2h-.6M335 125.4h.1M336 124.9v1l.7-1v1M338.1 125l-.4-.1-.3 .3v.4l.1 .2h.6M338.5 124.9h.8M338.9 124.9v1M354.4 125l.2-.1 .5 .1v.6l-.1 .2-.4 .1-.2-.2zM355.7 125.4l.8-.2-.1-.2-.4-.1-.3 .2 .1 .7h.6M356.7 126h1.2M358.1 124.4h.8"/>
<path d="M358.5 124.4v1.5M359.4 124.4v1.5h.7M360.7 125.2l.7-.1 .1-.2v-.4l-.8-.1v1.5M362.1 124.5l.6-.1 .2 .1 .1 .3-.9 1.1h.9M363.9 125l-.3-.3 .1-.3h.5l.2 .1v.4l-.7 .2-.1 .2v.3l.3 .3h.3l.2-.3v-.3l-.2-.3M365.2 124.5l.2-.1a.83 .83 0 0 1 .6 .6 .83 .83 0 0 1-.3 .8l-.2 .1a.84 .84 0 0 1-.3-1.4zM366.5 125.3h1.2M368.7 124.3l-.3 1.1h.9M369.1 124.9v1M86.5 150.4h-.8l-.1 .7 .3-.1h.5l.1 .3v.5l-.3 .1-.6-.1M179.2 150.4h-.8v.7l.2-.1h.5l.1 .3v.5l-.3 .1-.5-.1M351.1 146.7a.73 .73 0 0 0-1 .5 .73 .73 0 0 0 .7 .9l.3-.1"/>
<path d="M351.7 147.6l.5-.1v-.3l-.5-.1v1h.5l.2-.3-.3-.2M353 147.6l.7-.1-.1-.3-.4-.1-.2 .2 .1 .7h.5M354.1 147.1h.8M354.5 147.1v1M355.4 147.2l.2-.1 .4 .1 .1 .6-.1 .2-.4 .1-.2-.1zM362 148.2h1.1M363.6 146.7l.3-.1a.97 .97 0 0 1 0 1.5 .84 .84 0 0 1-.3-1.4zM365.6 146.6l-.4 .1a.98 .98 0 0 0 0 1.4l.5-.1 .1-.5-.3-.3h-.5l-.1 .3M366.5 146.7l.2-.1a.81 .81 0 0 1 .5 .8 .81 .81 0 0 1-.5 .7l-.2-.1-.2-.5zM367.7 146.6h1l-.6 .6 .5 .1v.7l-.2 .1h-.5l-.2-.1M86.5 177.1h-.8l-.1 .7 .3-.1h.5l.1 .2v.5l-.3 .2-.6-.2M179.2 177.1h-.8v.7l.2-.1h.5l.1 .2v.5l-.3 .2-.5-.2"/>
<path d="M86.5 201.2h-.8l-.1 .7 .3-.1h.5l.1 .3v.5l-.3 .1-.6-.1M179.2 201.2h-.8v.7l.2-.1h.5l.1 .3v.5l-.3 .1-.5-.1M86.5 227.9h-.8l-.1 .7 .3-.1h.5l.1 .2v.5l-.3 .2-.6-.2"/>
</g>
<g fill="#008400" stroke="#008400" stroke-width=".25">
<circle cx="94" cy="39.4" r=".51"/>
<circle cx="94" cy="66.1" r=".51"/>
<circle cx="94" cy="90.2" r=".51"/>
<circle cx="94" cy="116.9" r=".51"/>
<circle cx="94" cy="142.3" r=".51"/>
<circle cx="94" cy="168.9" r=".51"/>
<circle cx="94" cy="193.1" r=".51"/>
<circle cx="94" cy="219.7" r=".51"/>
<circle cx="186.7" cy="39.4" r=".51"/>
<circle cx="186.7" cy="66.1" r=".51"/>
<circle cx="186.7" cy="90.2" r=".51"/>
<circle cx="186.7" cy="116.9" r=".51"/>
<circle cx="186.7" cy="142.3" r=".51"/>
<circle cx="186.7" cy="168.9" r=".51"/>
<circle cx="186.7" cy="193.1" r=".51"/>
<circle cx="297.2" cy="108" r=".51"/>
<circle cx="297.2" cy="82.6" r=".51"/>
<circle cx="297.2" cy="57.2" r=".51"/>
<circle cx="297.2" cy="33.1" r=".51"/>
</g>
<text font-size="2.8" fill="#840000" x="301" y="277.3">Title:</text>
<g font-size="2.1" fill="#008484">
<text x="109.2" y="28.2">VT1</text>
<text x="201.9" y="28.2">VT9</text>
<text x="251.7" y="27.4">X1</text>
<text x="352.9" y="29.4">DA1</text>
<text x="32.4" y="31.8">XS1</text>
<text x="82.5" y="32">R1</text>
<text x="174.6" y="32">R17</text>
<text x="310.5" y="30.7">R31</text>
<text x="381.6" y="30.7">R39</text>
<text x="77.2" y="39">1k_0805</text>
<text x="169.9" y="39">1k_0805</text>
<text x="305.2" y="37.7">720_0805</text>
<text x="376" y="37.7">2.2k_0805</text>
<text x="82.5" y="42.1">R2</text>
<text x="100.1" y="44.7">IRLR120NTRPBF</text>
<text x="174.6" y="42.1">R18</text>
<text x="192.8" y="44.7">IRLR120NTRPBF</text>
<text x="310.5" y="43.4">R32</text>
<text x="76.6" y="49.1">20k_0805</text>
<text x="169.3" y="49.1">20k_0805</text>
<text x="304.9" y="50.4">2.2k_0805</text>
<text x="82.5" y="58.7">R3</text>
<text x="109.2" y="54.8">VT2</text>
<text x="174.6" y="58.7">R19</text>
<text x="201.3" y="54.8">VT10</text>
<text x="310.5" y="54.8">R33</text>
<text x="381.6" y="54.8">R40</text>
<text x="77.2" y="65.6">1k_0805</text>
<text x="169.9" y="65.6">1k_0805</text>
<text x="251.7" y="64.2">X2</text>
<text x="305.2" y="61.8">720_0805</text>
<text x="376" y="61.8">2.2k_0805</text>
<text x="32.4" y="69.9">XS2</text>
<text x="82.5" y="68.8">R4</text>
<text x="100.1" y="71.4">IRLR120NTRPBF</text>
<text x="174.6" y="68.8">R20</text>
<text x="192.8" y="71.4">IRLR120NTRPBF</text>
<text x="310.5" y="67.5">R34</text>
<text x="76.6" y="75.8">20k_0805</text>
<text x="169.3" y="75.8">20k_0805</text>
<text x="304.9" y="74.5">2.2k_0805</text>
<text x="82.5" y="82.8">R5</text>
<text x="109.2" y="79">VT3</text>
<text x="174.6" y="82.8">R21</text>
<text x="201.3" y="79">VT11</text>
<text x="310.5" y="80.2">R35</text>
<text x="381.6" y="80.2">R41</text>
<text x="77.2" y="89.8">1k_0805</text>
<text x="169.9" y="89.8">1k_0805</text>
<text x="305.2" y="87.2">720_0805</text>
<text x="376" y="87.2">2.2k_0805</text>
<text x="82.5" y="92.9">R6</text>
<text x="100.1" y="95.5">IRLR120NTRPBF</text>
<text x="174.6" y="92.9">R22</text>
<text x="192.8" y="95.5">IRLR120NTRPBF</text>
<text x="310.5" y="92.9">R36</text>
<text x="76.6" y="99.9">20k_0805</text>
<text x="169.3" y="99.9">20k_0805</text>
<text x="251.7" y="101.1">X3</text>
<text x="304.9" y="99.9">2.2k_0805</text>
<text x="32.4" y="105.5">XS3</text>
<text x="109.2" y="105.6">VT4</text>
<text x="201.3" y="105.6">VT12</text>
<text x="310.5" y="105.6">R37</text>
<text x="381.6" y="105.6">R42</text>
<text x="82.5" y="109.5">R7</text>
<text x="174.6" y="109.5">R23</text>
<text x="305.2" y="112.6">720_0805</text>
<text x="376" y="112.6">2.2k_0805</text>
<text x="77.2" y="116.4">1k_0805</text>
<text x="82.5" y="119.6">R8</text>
<text x="169.9" y="116.4">1k_0805</text>
<text x="174.6" y="119.6">R24</text>
<text x="310.5" y="118.3">R38</text>
<text x="100.1" y="122.2">IRLR120NTRPBF</text>
<text x="192.8" y="122.2">IRLR120NTRPBF</text>
<text x="304.9" y="125.3">2.2k_0805</text>
<text x="339.9" y="126">-_4_TLP280-4</text>
<text x="76.6" y="126.6">20k_0805</text>
<text x="109.2" y="131">VT5</text>
<text x="169.3" y="126.6">20k_0805</text>
<text x="201.3" y="131">VT13</text>
<text x="82.5" y="134.9">R9</text>
<text x="174.6" y="134.9">R25</text>
<text x="32.4" y="138.5">XS4</text>
<text x="77.2" y="141.8">1k_0805</text>
<text x="169.9" y="141.8">1k_0805</text>
<text x="251.7" y="139.2">X4</text>
<text x="338.4" y="141.2">R43</text>
<text x="357.4" y="139.3">HL1</text>
<text x="81.9" y="145">R10</text>
<text x="100.1" y="147.6">IRLR120NTRPBF</text>
<text x="174.6" y="145">R26</text>
<text x="192.8" y="147.6">IRLR120NTRPBF</text>
<text x="333.7" y="148.2">36_0805</text>
<text x="356.5" y="148.2">_0603</text>
<text x="76.6" y="152">20k_0805</text>
<text x="169.3" y="152">20k_0805</text>
<text x="81.9" y="161.5">R11</text>
<text x="109.2" y="157.7">VT6</text>
<text x="174.6" y="161.5">R27</text>
<text x="201.3" y="157.7">VT14</text>
<text x="77.2" y="168.5">1k_0805</text>
<text x="81.9" y="171.7">R12</text>
<text x="169.9" y="168.5">1k_0805</text>
<text x="174.6" y="171.7">R28</text>
<text x="76.6" y="178.7">20k_0805</text>
<text x="100.1" y="174.2">IRLR120NTRPBF</text>
<text x="169.3" y="178.7">20k_0805</text>
<text x="192.8" y="174.2">IRLR120NTRPBF</text>
<text x="81.9" y="185.7">R13</text>
<text x="109.2" y="181.8">VT7</text>
<text x="174.6" y="185.7">R29</text>
<text x="201.3" y="181.8">VT15</text>
<text x="77.2" y="192.6">1k_0805</text>
<text x="81.9" y="195.8">R14</text>
<text x="169.9" y="192.6">1k_0805</text>
<text x="174.6" y="195.8">R30</text>
<text x="76.6" y="202.8">20k_0805</text>
<text x="100.1" y="198.4">IRLR120NTRPBF</text>
<text x="169.3" y="202.8">20k_0805</text>
<text x="192.8" y="198.4">IRLR120NTRPBF</text>
<text x="109.2" y="208.5">VT8</text>
<text x="81.9" y="212.3">R15</text>
<text x="77.2" y="219.3">1k_0805</text>
<text x="81.9" y="222.5">R16</text>
<text x="100.1" y="225">IRLR120NTRPBF</text>
<text x="76.6" y="229.5">20k_0805</text>
</g>
<g font-size="2.1" fill="#840000">
<text x="301" y="273.5">File: kab.sch</text>
<text x="301" y="270.8">Sheet: /</text>
<text x="301" y="280.9">Size: A3</text>
<text x="323" y="280.9">Date:</text>
<text x="386" y="280.9">Rev:</text>
<text x="301" y="283.7">KiCad E.D.A. eeschema (5.0.0-3-g5ebb6b6)</text>
<text x="386" y="283.7">Id: 1/1</text>
</g>
<g font-size="1.8" fill="#840000">
<text x="35" y="11.7">1</text>
<text x="85" y="11.7">2</text>
<text x="135" y="11.7">3</text>
<text x="185" y="11.7">4</text>
<text x="235" y="11.7">5</text>
<text x="285" y="11.7">6</text>
<text x="335" y="11.7">7</text>
<text x="385" y="11.7">8</text>
<text x="10.4" y="35.7">A</text>
<text x="37.6" y="35.3">1</text>
<text x="73.2" y="34.1">1</text>
<text x="88.4" y="34.1">2</text>
<text x="113.8" y="31.5">2</text>
<text x="165.9" y="34.1">1</text>
<text x="181.1" y="34.1">2</text>
<text x="206.5" y="31.5">2</text>
<text x="253.5" y="31.5">1</text>
<text x="301.8" y="32.8">1</text>
<text x="317" y="32.8">2</text>
<text x="329.7" y="32.8">1</text>
<text x="359.7" y="32.8">16</text>
<text x="372.9" y="32.8">1</text>
<text x="388.1" y="32.8">2</text>
<text x="408.4" y="35.7">A</text>
<text x="37.6" y="37.9">2</text>
<text x="37.6" y="40.4">3</text>
<text x="98.6" y="39.2">1</text>
<text x="113.8" y="39.2">3</text>
<text x="191.3" y="39.2">1</text>
<text x="206.5" y="39.2">3</text>
<text x="253.5" y="36.6">2</text>
<text x="253.5" y="41.7">3</text>
<text x="37.6" y="43">4</text>
<text x="37.6" y="45.5">5</text>
<text x="73.2" y="44.2">1</text>
<text x="88.4" y="44.2">2</text>
<text x="165.9" y="44.2">1</text>
<text x="181.1" y="44.2">2</text>
<text x="253.5" y="46.8">4</text>
<text x="301.8" y="45.5">1</text>
<text x="317" y="45.5">2</text>
<text x="329.7" y="45.5">2</text>
<text x="359.7" y="45.5">15</text>
<text x="37.6" y="48">6</text>
<text x="253.5" y="51.9">5</text>
<text x="113.8" y="58.2">2</text>
<text x="206.5" y="58.2">2</text>
<text x="253.5" y="56.9">6</text>
<text x="301.8" y="56.9">1</text>
<text x="317" y="56.9">2</text>
<text x="329.7" y="56.9">3</text>
<text x="359.7" y="56.9">14</text>
<text x="372.9" y="56.9">1</text>
<text x="388.1" y="56.9">2</text>
<text x="73.2" y="60.7">1</text>
<text x="88.4" y="60.7">2</text>
<text x="98.6" y="65.8">1</text>
<text x="113.8" y="65.8">3</text>
<text x="165.9" y="60.7">1</text>
<text x="181.1" y="60.7">2</text>
<text x="191.3" y="65.8">1</text>
<text x="206.5" y="65.8">3</text>
<text x="73.2" y="70.9">1</text>
<text x="88.4" y="70.9">2</text>
<text x="165.9" y="70.9">1</text>
<text x="181.1" y="70.9">2</text>
<text x="253.5" y="68.4">1</text>
<text x="301.8" y="69.6">1</text>
<text x="317" y="69.6">2</text>
<text x="329.7" y="69.6">4</text>
<text x="359.7" y="69.6">13</text>
<text x="37.6" y="73.4">1</text>
<text x="37.6" y="76">2</text>
<text x="253.5" y="73.4">2</text>
<text x="37.6" y="78.5">3</text>
<text x="37.6" y="81.1">4</text>
<text x="37.6" y="83.6">5</text>
<text x="113.8" y="82.3">2</text>
<text x="206.5" y="82.3">2</text>
<text x="253.5" y="78.5">3</text>
<text x="253.5" y="83.6">4</text>
<text x="301.8" y="82.3">1</text>
<text x="317" y="82.3">2</text>
<text x="329.7" y="82.3">5</text>
<text x="359.7" y="82.3">12</text>
<text x="372.9" y="82.3">1</text>
<text x="388.1" y="82.3">2</text>
<text x="10.4" y="85.7">B</text>
<text x="37.6" y="86.1">6</text>
<text x="73.2" y="84.9">1</text>
<text x="88.4" y="84.9">2</text>
<text x="98.6" y="90">1</text>
<text x="113.8" y="90">3</text>
<text x="165.9" y="84.9">1</text>
<text x="181.1" y="84.9">2</text>
<text x="191.3" y="90">1</text>
<text x="206.5" y="90">3</text>
<text x="253.5" y="88.7">5</text>
<text x="408.4" y="85.7">B</text>
<text x="73.2" y="95">1</text>
<text x="88.4" y="95">2</text>
<text x="165.9" y="95">1</text>
<text x="181.1" y="95">2</text>
<text x="253.5" y="93.8">6</text>
<text x="301.8" y="95">1</text>
<text x="317" y="95">2</text>
<text x="329.7" y="95">6</text>
<text x="359.7" y="95">11</text>
<text x="253.5" y="105.2">1</text>
<text x="301.8" y="107.7">1</text>
<text x="317" y="107.7">2</text>
<text x="329.7" y="107.7">7</text>
<text x="359.7" y="107.7">10</text>
<text x="372.9" y="107.7">1</text>
<text x="388.1" y="107.7">2</text>
<text x="37.6" y="109">1</text>
<text x="37.6" y="111.5">2</text>
<text x="73.2" y="111.5">1</text>
<text x="88.4" y="111.5">2</text>
<text x="113.8" y="109">2</text>
<text x="165.9" y="111.5">1</text>
<text x="181.1" y="111.5">2</text>
<text x="206.5" y="109">2</text>
<text x="253.5" y="110.3">2</text>
<text x="37.6" y="114.1">3</text>
<text x="37.6" y="116.6">4</text>
<text x="37.6" y="119.2">5</text>
<text x="98.6" y="116.6">1</text>
<text x="113.8" y="116.6">3</text>
<text x="191.3" y="116.6">1</text>
<text x="206.5" y="116.6">3</text>
<text x="253.5" y="115.4">3</text>
<text x="37.6" y="121.7">6</text>
<text x="73.2" y="121.7">1</text>
<text x="88.4" y="121.7">2</text>
<text x="165.9" y="121.7">1</text>
<text x="181.1" y="121.7">2</text>
<text x="253.5" y="120.4">4</text>
<text x="253.5" y="125.5">5</text>
<text x="301.8" y="120.4">1</text>
<text x="317" y="120.4">2</text>
<text x="329.7" y="120.4">8</text>
<text x="360.2" y="120.4">9</text>
<text x="253.5" y="130.6">6</text>
<text x="10.4" y="135.7">C</text>
<text x="73.2" y="136.9">1</text>
<text x="88.4" y="136.9">2</text>
<text x="113.8" y="134.4">2</text>
<text x="165.9" y="136.9">1</text>
<text x="181.1" y="136.9">2</text>
<text x="206.5" y="134.4">2</text>
<text x="408.4" y="135.7">C</text>
<text x="37.6" y="142">1</text>
<text x="98.6" y="142">1</text>
<text x="113.8" y="142">3</text>
<text x="191.3" y="142">1</text>
<text x="206.5" y="142">3</text>
<text x="253.5" y="143.3">1</text>
<text x="329.7" y="143.3">1</text>
<text x="345" y="143.3">2</text>
<text x="355.8" y="143.3">1</text>
<text x="362.1" y="143.3">2</text>
<text x="37.6" y="144.6">2</text>
<text x="37.6" y="147.1">3</text>
<text x="37.6" y="149.6">4</text>
<text x="73.2" y="147.1">1</text>
<text x="88.4" y="147.1">2</text>
<text x="165.9" y="147.1">1</text>
<text x="181.1" y="147.1">2</text>
<text x="253.5" y="148.4">2</text>
<text x="37.6" y="152.2">5</text>
<text x="37.6" y="154.7">6</text>
<text x="253.5" y="153.5">3</text>
<text x="113.8" y="161.1">2</text>
<text x="206.5" y="161.1">2</text>
<text x="253.5" y="158.5">4</text>
<text x="73.2" y="163.6">1</text>
<text x="88.4" y="163.6">2</text>
<text x="165.9" y="163.6">1</text>
<text x="181.1" y="163.6">2</text>
<text x="253.5" y="163.6">5</text>
<text x="73.2" y="173.8">1</text>
<text x="88.4" y="173.8">2</text>
<text x="98.6" y="168.7">1</text>
<text x="113.8" y="168.7">3</text>
<text x="165.9" y="173.8">1</text>
<text x="181.1" y="173.8">2</text>
<text x="191.3" y="168.7">1</text>
<text x="206.5" y="168.7">3</text>
<text x="253.5" y="168.7">6</text>
<text x="10.4" y="185.7">D</text>
<text x="113.8" y="185.2">2</text>
<text x="206.5" y="185.2">2</text>
<text x="408.4" y="185.7">D</text>
<text x="73.2" y="187.7">1</text>
<text x="88.4" y="187.7">2</text>
<text x="165.9" y="187.7">1</text>
<text x="181.1" y="187.7">2</text>
<text x="73.2" y="197.9">1</text>
<text x="88.4" y="197.9">2</text>
<text x="98.6" y="192.8">1</text>
<text x="113.8" y="192.8">3</text>
<text x="165.9" y="197.9">1</text>
<text x="181.1" y="197.9">2</text>
<text x="191.3" y="192.8">1</text>
<text x="206.5" y="192.8">3</text>
<text x="73.2" y="214.4">1</text>
<text x="88.4" y="214.4">2</text>
<text x="113.8" y="211.9">2</text>
<text x="98.6" y="219.5">1</text>
<text x="113.8" y="219.5">3</text>
<text x="73.2" y="224.6">1</text>
<text x="88.4" y="224.6">2</text>
<text x="10.4" y="235.7">E</text>
<text x="408.4" y="235.7">E</text>
<text x="10.5" y="285.7">F</text>
<text x="35" y="286.7">1</text>
<text x="85" y="286.7">2</text>
<text x="135" y="286.7">3</text>
<text x="185" y="286.7">4</text>
<text x="235" y="286.7">5</text>
<text x="285" y="286.7">6</text>
<text x="335" y="286.7">7</text>
<text x="385" y="286.7">8</text>
<text x="408.5" y="285.7">F</text>
</g>
<g font-size="1.8">
<text x="48.3" y="35.3">3,3</text>
<text x="62.8" y="34.1">GPIO22</text>
<text x="124.5" y="31.5">DO1</text>
<text x="155.5" y="34.1">GPIO21</text>
<text x="217.2" y="31.5">DO9</text>
<text x="264.2" y="31.5">DO1</text>
<text x="288.4" y="32.8">DI_1</text>
<text x="364.5" y="32.8">GPIO20</text>
<text x="398.8" y="32.8">3,3</text>
<text x="48.3" y="40.4">GND</text>
<text x="48.3" y="37.9">3,3</text>
<text x="124.5" y="39.2">GND_PWR</text>
<text x="217.2" y="39.2">GND_PWR</text>
<text x="264.2" y="36.6">DO2</text>
<text x="264.2" y="41.7">DO3</text>
<text x="48.3" y="43">GND</text>
<text x="48.3" y="45.5">GPIO27</text>
<text x="64.6" y="44.2">GND</text>
<text x="157.4" y="44.2">GND</text>
<text x="264.2" y="46.8">DO4</text>
<text x="321.6" y="45.5">COM</text>
<text x="370.8" y="45.5">GND</text>
<text x="48.3" y="48">GPIO23</text>
<text x="264.2" y="51.9">DO5</text>
<text x="124.5" y="58.2">DO2</text>
<text x="217.2" y="58.2">DO10</text>
<text x="264.2" y="56.9">GND_PWR</text>
<text x="288.4" y="56.9">DI_2</text>
<text x="364.5" y="56.9">GPIO26</text>
<text x="398.8" y="56.9">3,3</text>
<text x="62.8" y="60.7">GPIO24</text>
<text x="124.5" y="65.8">GND_PWR</text>
<text x="155.5" y="60.7">GPIO11</text>
<text x="217.2" y="65.8">GND_PWR</text>
<text x="64.6" y="70.9">GND</text>
<text x="157.4" y="70.9">GND</text>
<text x="264.2" y="68.4">DO6</text>
<text x="321.6" y="69.6">COM</text>
<text x="370.8" y="69.6">GND</text>
<text x="48.3" y="76">GPIO24</text>
<text x="48.3" y="73.4">GPIO22</text>
<text x="264.2" y="73.4">DO7</text>
<text x="48.3" y="83.6">GPIO9</text>
<text x="48.3" y="81.1">GPIO25</text>
<text x="48.3" y="78.5">GPIO10</text>
<text x="124.5" y="82.3">DO3</text>
<text x="217.2" y="82.3">DO11</text>
<text x="264.2" y="78.5">DO8</text>
<text x="264.2" y="83.6">DO9</text>
<text x="288.4" y="82.3">DI_3</text>
<text x="364.5" y="82.3">GPIO16</text>
<text x="398.8" y="82.3">3,3</text>
<text x="48.3" y="86.1">GPIO8</text>
<text x="62.8" y="84.9">GPIO10</text>
<text x="124.5" y="90">GND_PWR</text>
<text x="157.1" y="84.9">GPIO7</text>
<text x="217.2" y="90">GND_PWR</text>
<text x="264.2" y="88.7">DO10</text>
<text x="64.6" y="95">GND</text>
<text x="157.4" y="95">GND</text>
<text x="264.2" y="93.8">GND_PWR</text>
<text x="321.6" y="95">COM</text>
<text x="370.8" y="95">GND</text>
<text x="264.2" y="105.2">DO11</text>
<text x="288.4" y="107.7">DI_4</text>
<text x="364.5" y="107.7">GPIO19</text>
<text x="398.8" y="107.7">3,3</text>
<text x="48.3" y="111.5">GPIO7</text>
<text x="48.3" y="109">GPIO11</text>
<text x="62.8" y="111.5">GPIO25</text>
<text x="124.5" y="109">DO4</text>
<text x="156.5" y="111.5">GPIO5</text>
<text x="217.2" y="109">DO12</text>
<text x="264.2" y="110.3">DO12</text>
<text x="48.3" y="119.2">GPIO12</text>
<text x="48.3" y="116.6">GPIO6</text>
<text x="48.3" y="114.1">GPIO5</text>
<text x="124.5" y="116.6">GND_PWR</text>
<text x="217.2" y="116.6">GND_PWR</text>
<text x="264.2" y="115.4">DO13</text>
<text x="48.3" y="121.7">GPIO13</text>
<text x="64.6" y="121.7">GND</text>
<text x="157.4" y="121.7">GND</text>
<text x="264.2" y="120.4">DO14</text>
<text x="264.2" y="125.5">DO15</text>
<text x="322.3" y="120.4">COM</text>
<text x="370.8" y="120.4">GND</text>
<text x="264.2" y="130.6">GND_PWR</text>
<text x="63.8" y="136.9">GPIO9</text>
<text x="124.5" y="134.4">DO5</text>
<text x="156.5" y="136.9">GPIO6</text>
<text x="217.2" y="134.4">DO13</text>
<text x="48.3" y="142">GPIO21</text>
<text x="124.5" y="142">GND_PWR</text>
<text x="217.2" y="142">GND_PWR</text>
<text x="264.2" y="143.3">DI_1</text>
<text x="317.6" y="143.3">3,3</text>
<text x="370.8" y="143.3">GND</text>
<text x="48.3" y="149.6">GPIO16</text>
<text x="48.3" y="147.1">GPIO26</text>
<text x="48.3" y="144.6">GPIO20</text>
<text x="64.6" y="147.1">GND</text>
<text x="157.4" y="147.1">GND</text>
<text x="264.2" y="148.4">DI_2</text>
<text x="48.3" y="152.2">GPIO19</text>
<text x="48.3" y="154.7">GND</text>
<text x="264.2" y="153.5">DI_3</text>
<text x="124.5" y="161.1">DO6</text>
<text x="217.2" y="161.1">DO14</text>
<text x="264.2" y="158.5">DI_4</text>
<text x="63.8" y="163.6">GPIO8</text>
<text x="155.5" y="163.6">GPIO12</text>
<text x="264.2" y="163.6">COM</text>
<text x="64.6" y="173.8">GND</text>
<text x="124.5" y="168.7">GND_PWR</text>
<text x="157.4" y="173.8">GND</text>
<text x="217.2" y="168.7">GND_PWR</text>
<text x="264.2" y="168.7">GND_PWR</text>
<text x="124.5" y="185.2">DO7</text>
<text x="217.2" y="185.2">DO15</text>
<text x="62.8" y="187.7">GPIO23</text>
<text x="155.5" y="187.7">GPIO13</text>
<text x="64.6" y="197.9">GND</text>
<text x="124.5" y="192.8">GND_PWR</text>
<text x="157.4" y="197.9">GND</text>
<text x="217.2" y="192.8">GND_PWR</text>
<text x="62.8" y="214.4">GPIO27</text>
<text x="124.5" y="211.9">DO8</text>
<text x="124.5" y="219.5">GND_PWR</text>
<text x="64.6" y="224.6">GND</text>
</g>
<g font-size="1.8" fill="#008484">
<text x="249.5" y="32.4">1</text>
<text x="33.6" y="36.2">1</text>
<text x="33.6" y="38.8">2</text>
<text x="33.6" y="41.3">3</text>
<text x="249.5" y="37.5">2</text>
<text x="33.6" y="43.9">4</text>
<text x="33.6" y="46.4">5</text>
<text x="249.5" y="42.6">3</text>
<text x="249.5" y="47.7">4</text>
<text x="33.6" y="48.9">6</text>
<text x="249.5" y="52.7">5</text>
<text x="249.5" y="57.8">6</text>
<text x="249.5" y="69.3">1</text>
<text x="33.6" y="74.3">1</text>
<text x="33.6" y="76.9">2</text>
<text x="249.5" y="74.3">2</text>
<text x="33.6" y="79.4">3</text>
<text x="33.6" y="82">4</text>
<text x="249.5" y="79.4">3</text>
<text x="33.6" y="84.5">5</text>
<text x="33.6" y="87">6</text>
<text x="249.5" y="84.5">4</text>
<text x="249.5" y="89.6">5</text>
<text x="249.5" y="94.7">6</text>
<text x="249.5" y="106.1">1</text>
<text x="33.6" y="109.9">1</text>
<text x="33.6" y="112.4">2</text>
<text x="249.5" y="111.2">2</text>
<text x="33.6" y="115">3</text>
<text x="33.6" y="117.5">4</text>
<text x="249.5" y="116.2">3</text>
<text x="33.6" y="120.1">5</text>
<text x="33.6" y="122.6">6</text>
<text x="249.5" y="121.3">4</text>
<text x="249.5" y="126.4">5</text>
<text x="249.5" y="131.5">6</text>
<text x="33.6" y="142.9">1</text>
<text x="33.6" y="145.5">2</text>
<text x="33.6" y="148">3</text>
<text x="249.5" y="144.2">1</text>
<text x="249.5" y="149.3">2</text>
<text x="33.6" y="150.5">4</text>
<text x="33.6" y="153.1">5</text>
<text x="33.6" y="155.6">6</text>
<text x="249.5" y="154.3">3</text>
<text x="249.5" y="159.4">4</text>
<text x="249.5" y="164.5">5</text>
<text x="249.5" y="169.6">6</text>
</g>
</svg>
